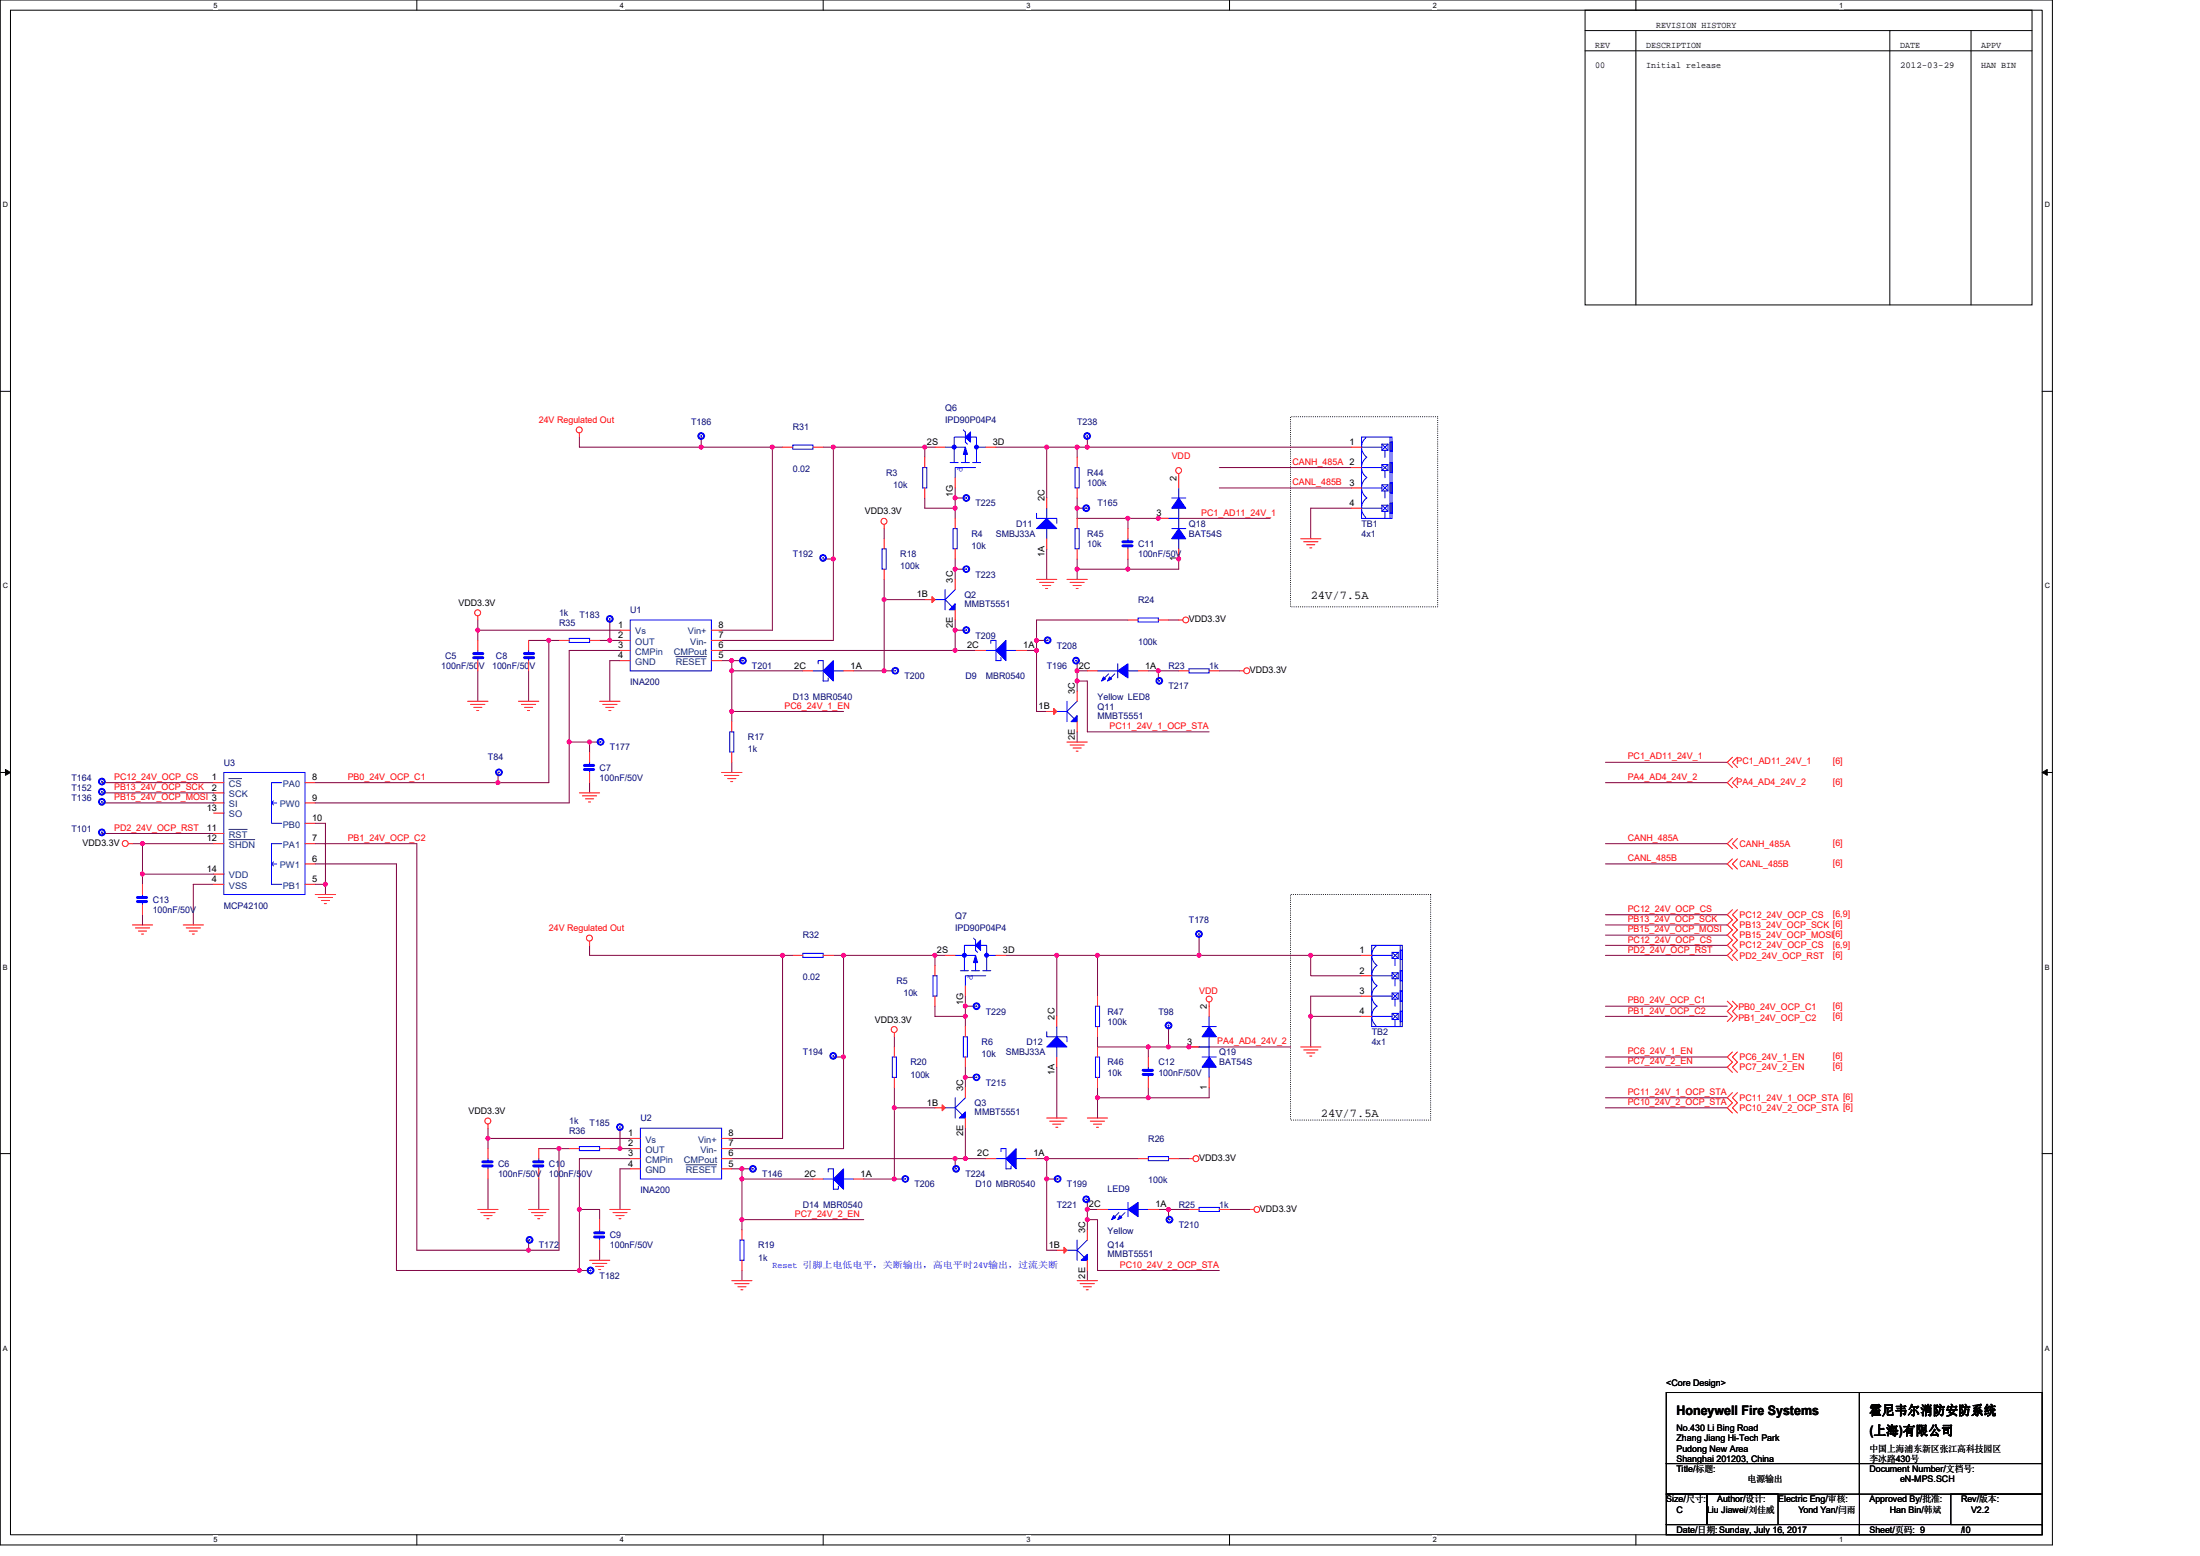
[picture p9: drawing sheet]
<svg xmlns="http://www.w3.org/2000/svg" width="297mm" height="210mm" viewBox="0 0 297 210" stroke-linecap="round" stroke-linejoin="round" font-family="sans-serif">
<path d="M0 0h277.1v208.5h-277.1zM1.4 1.4h274.3v205.7h-274.3z" fill="none" stroke="#000" stroke-width=".14"/>
<g fill="#fff">
<path d="M28.8 .1h.6v1.1h-.6z"/>
<path d="M28.8 207.3h.6v1.1h-.6z"/>
</g>
<path d="M56.3 0v1.4M56.3 207.1v1.4" fill="none" stroke="#000" stroke-width=".14"/>
<g fill="#fff">
<path d="M83.7 .1h.6v1.1h-.6z"/>
<path d="M83.7 207.3h.6v1.1h-.6z"/>
</g>
<path d="M111.1 0v1.4M111.1 207.1v1.4" fill="none" stroke="#000" stroke-width=".14"/>
<g fill="#fff">
<path d="M138.6 .1h.5v1.1h-.5z"/>
<path d="M138.6 207.3h.5v1.1h-.5z"/>
</g>
<path d="M166 0v1.4M166 207.1v1.4" fill="none" stroke="#000" stroke-width=".14"/>
<g fill="#fff">
<path d="M193.4 .1h.6v1.1h-.6z"/>
<path d="M193.4 207.3h.6v1.1h-.6z"/>
</g>
<path d="M220.9 0v1.4M220.9 207.1v1.4" fill="none" stroke="#000" stroke-width=".14"/>
<g fill="#fff">
<path d="M248.3 .1h.6v1.1h-.6z"/>
<path d="M248.3 207.3h.6v1.1h-.6z"/>
<path d="M.4 27.1h.7v1.1h-.7z"/>
<path d="M276.1 27.1h.7v1.1h-.7z"/>
<path d="M.4 78.5h.7v1.1h-.7z"/>
<path d="M276.1 78.5h.7v1.1h-.7z"/>
</g>
<path d="M0 52.8h1.4M275.7 52.8h1.4" fill="none" stroke="#000" stroke-width=".14"/>
<g fill="#fff">
<path d="M.4 130h.7v1.1h-.7z"/>
<path d="M276.1 130h.7v1.1h-.7z"/>
</g>
<path d="M0 104.2h1.4M275.7 104.2h1.4" fill="none" stroke="#000" stroke-width=".14"/>
<path d="M.7 103.8l.7 .4-.7 .4zM275.7 104.2l.7-.4v.8z" fill="#000" stroke="#000" stroke-width=".14"/>
<g fill="#fff">
<path d="M.4 181.4h.7v1.1h-.7z"/>
<path d="M276.1 181.4h.7v1.1h-.7z"/>
</g>
<g fill="none" stroke="#000" stroke-width=".14">
<path d="M214 6.9h60.4M214 4.1h60.4M214 1.4h60.4v39.7h-60.4zM220.9 4.1v37M255.2 4.1v37M266.1 4.1v37M0 155.7h1.4M275.7 155.7h1.4M225 187.9h26.1v9.6h-26.1zM225 197.5h26.1v4.1h-26.1zM251.1 187.9h24.6v9.6h-24.6zM251.1 197.5h24.6v4.1h-24.6z"/>
<path d="M225 201.6h5.5v4.1h-5.5zM225 205.7h26.1v1.4h-26.1zM230.5 201.6h9.6v4.1h-9.6zM251.1 205.7h24.6v1.4h-24.6zM251.1 201.6v4.1M263.4 201.6h12.3v4.1h-12.3z"/>
</g>
<path d="M174.2 56.2h19.9v25.7h-19.9zM174.2 120.7h19v30.5h-19z" fill="none" stroke="#000" stroke-width=".14" stroke-dasharray="0 .3"/>
<g fill="none" stroke="#800040" stroke-width=".14">
<path d="M78.2 59v1.3h16.5M94.7 59v1.3h9.6M146.8 59v1.3M104.3 60.3h1.4M104.3 60.3v24.7h-6.9M111.1 60.3h1.4M111.1 75.4h1.4v11h-15.1M112.5 60.3v15.1M112.5 60.3h12.4M119.4 71.3v1.4M119.4 78.2v2.7M124.9 60.3h1.3"/>
<path d="M124.9 60.3v1.4M124.9 67.2v1.4h4.1M129 76.8h1.3M129 67.2h1.3M129 65.8v1.4M129 68.6v1.4M129 75.4v1.4M129 76.8v1.4M129 67.2v1.4M134.5 60.3h6.8M141.3 74.1v4.1M141.3 60.3v6.9"/>
<path d="M141.3 60.3h4.1M145.4 68.6h1.4M145.4 60.3h1.4M145.4 68.6v1.4h6.9M145.4 76.8v1.4M145.4 75.4v1.4M145.4 67.2v1.4M145.4 60.3v1.4M145.4 76.8h6.9M146.8 60.3h35.7M152.3 70v1.3M152.3 75.4v1.4"/>
<path d="M159.1 74.1v2.7h-6.8M164.6 63.1h17.9M164.6 65.8h17.9M171.5 70h-19.2M182.5 68.6h-5.5v4.1M64.5 85h19.2M64.5 85v1.4M64.5 83.7v1.3M64.5 90.5v4.1M71.4 86.4h2.7M71.4 90.5v4.1M74.1 86.4h1.4"/>
<path d="M74.1 86.4v19.2h-6.9M81 86.4h1.3M82.3 83.7v2.7h1.4M83.7 89.2h-1.4v5.4M83.7 87.8h-6.8v12.3M97.4 89.2h1.4M97.4 87.8h31.6M98.8 90.5h9.6M98.8 89.2v1.3M98.8 89.2h1.4M98.8 90.5v5.5M98.8 96h15.1"/>
<path d="M98.8 96v1.4M115.2 90.5h4.2M119.4 80.9v9.6M119.4 80.9h5.5M119.4 90.5h1.4M129 87.8h2.7M129 85h1.3M129 83.7v1.3M129 85v2.8M138.6 87.8h1.4M140 87.8v8.2h1.3M141.3 86.4h-1.3v1.4"/>
<path d="M145.4 90.5h1.4M145.4 90.5v1.4M145.4 98.8v1.3M145.4 89.2v1.3M145.4 91.9h1.4v6.9h16.5M145.4 91.9v1.4M152.3 83.7h-12.3v2.7M155 90.5h1.4M156.4 90.5h2.7M156.4 90.5v1.4M157.8 83.7h1.3M164.6 90.5h2.8"/>
<path d="M13.8 105.6h15M13.8 107h15M13.8 108.4h15M13.8 112.5h15M17.9 113.9h1.3M19.2 113.9v4.1M19.2 118v1.3M19.2 118h9.6M19.2 113.9h9.6M28.8 119.3h-2.7v5.5M42.6 105.6h24.6M42.6 113.9h13.7v54.8h15.1"/>
<path d="M42.6 116.6h10.9v54.8h24.7M42.6 119.3h1.3M42.6 111.1h1.3v8.2M43.9 119.3v1.4M67.2 104.2v1.4M76.9 100.1v8.3h-34.3M76.9 100.1h2.7v1.4M79.6 105.6v1.4M79.6 100.1h1.4M98.8 102.9v1.3M216.8 102.9h16.4M216.8 116.6h16.4"/>
<path d="M216.8 113.9h16.4M216.8 105.6h16.4M19.2 123.4v1.4M79.6 127.6v1.3h26.1M105.7 128.9h1.3M105.7 128.9v24.7h-6.9M112.5 128.9h1.4M113.9 128.9h12.3M113.9 128.9v13.7M120.8 139.9v1.4M126.2 128.9h1.4M126.2 128.9v1.4"/>
<path d="M126.2 135.8v1.4h4.1M130.3 135.8h1.4M130.3 134.4v1.4M130.3 137.2v1.3M130.3 135.8v1.4M135.8 128.9h6.9M142.7 128.9v8.3M142.7 128.9h5.5M148.2 139.9v1.4h6.8M148.2 128.9v5.5M148.2 128.9h13.7M157.8 138.5v2.8"/>
<path d="M161.9 126.2v2.7M161.9 128.9h15.1v2.8h6.8M177 137.2v4.1M177 128.9h6.8M183.8 134.4h-6.8v2.8h6.8M216.8 123.4h16.4M216.8 124.8h16.4M216.8 126.2h16.4M216.8 137.2h16.4M216.8 128.9h16.4M216.8 127.6h16.4M216.8 135.8h16.4"/>
<path d="M65.9 153.6h19.2M65.9 159.1v4.1M65.9 152.3v2.7M72.7 155h2.8M72.7 159.1v4.1M75.5 155h1.4M75.5 155v13.7h-4.1M82.3 155h1.4M83.7 152.3v2.7h1.4M85.1 157.7h-1.4v5.5M85.1 156.4h-6.9v6.8M98.8 157.7h1.4"/>
<path d="M98.8 156.4h30.2M100.2 159.1h9.6M100.2 157.7h1.3M100.2 157.7v1.4M100.2 159.1v5.5M112.5 142.6h1.4v12.4h-15.1M116.6 159.1h4.2M120.8 149.5h5.4M120.8 159.1h1.3M120.8 146.8v2.7M120.8 149.5v9.6M129 156.4h1.3"/>
<path d="M129 156.4v1.3M130.3 156.4h2.8M130.3 145.4h1.4M130.3 144v1.4M130.3 152.3v4.1M130.3 145.4v1.4M140 156.4h1.3M141.3 156.4h12.4M141.3 156.4v2.7M142.7 144v6.9M142.7 159.1h-1.4v9.6h1.4M148.2 146.8v1.3"/>
<path d="M148.2 148.1v2.8M148.2 148.1h6.8M155 141.3h2.8M155 141.3v1.3M155 146.8v1.3M157.8 141.3h16.4M159.1 156.4h1.4M163.3 146.8v1.3h-8.3M216.8 144h16.4M216.8 142.6h16.4M216.8 148.1h16.4M216.8 149.5h16.4"/>
<path d="M71.4 167.3v1.4M78.2 163.2v8.2M78.2 163.2h2.8v1.4M78.2 171.4h1.4M81 168.7v1.4M100.2 171.4v1.4M100.2 164.6h16.4M100.2 164.6v1.4M146.8 163.2h1.4M146.8 163.2v1.4M146.8 171.4v1.4M146.8 161.9v1.3"/>
<path d="M146.8 164.6h1.4v6.8h16.4M146.8 164.6v1.4M156.4 163.2h1.4M157.8 163.2h2.7M157.8 163.2v1.4M166 163.2h2.8"/>
</g>
<g fill="#f0f" stroke="#f0f" stroke-width=".14">
<circle cx="98.8" cy="89.1" r=".27"/>
<circle cx="64.5" cy="85" r=".27"/>
<circle cx="104.3" cy="60.3" r=".27"/>
<circle cx="82.3" cy="86.4" r=".27"/>
<circle cx="74.1" cy="86.4" r=".27"/>
<circle cx="129" cy="87.8" r=".27"/>
<circle cx="177" cy="137.1" r=".27"/>
<circle cx="148.2" cy="148.1" r=".27"/>
<circle cx="157.8" cy="141.3" r=".27"/>
<circle cx="155" cy="141.3" r=".27"/>
<circle cx="160.5" cy="141.3" r=".27"/>
<circle cx="177" cy="128.9" r=".27"/>
<circle cx="161.9" cy="128.9" r=".27"/>
<circle cx="155" cy="148.1" r=".27"/>
<circle cx="148.2" cy="128.9" r=".27"/>
<circle cx="124.8" cy="60.3" r=".27"/>
<circle cx="112.5" cy="60.3" r=".27"/>
<circle cx="141.3" cy="60.3" r=".27"/>
<circle cx="145.4" cy="68.6" r=".27"/>
<circle cx="146.8" cy="60.3" r=".27"/>
<circle cx="129" cy="67.2" r=".27"/>
<circle cx="119.4" cy="80.9" r=".27"/>
<circle cx="113.9" cy="128.9" r=".27"/>
<circle cx="113.9" cy="142.6" r=".27"/>
<circle cx="105.6" cy="128.9" r=".27"/>
<circle cx="83.7" cy="155" r=".27"/>
<circle cx="75.5" cy="155" r=".27"/>
<circle cx="126.2" cy="128.9" r=".27"/>
<circle cx="130.3" cy="145.4" r=".27"/>
<circle cx="142.7" cy="128.9" r=".27"/>
<circle cx="65.9" cy="153.6" r=".27"/>
<circle cx="152.3" cy="69.9" r=".27"/>
<circle cx="145.4" cy="76.8" r=".27"/>
<circle cx="159.1" cy="75.4" r=".27"/>
<circle cx="152.3" cy="76.8" r=".27"/>
<circle cx="145.4" cy="60.3" r=".27"/>
<circle cx="156.4" cy="69.9" r=".27"/>
<circle cx="43.9" cy="119.3" r=".27"/>
<circle cx="71.4" cy="168.7" r=".27"/>
<circle cx="78.2" cy="171.4" r=".27"/>
<circle cx="78.2" cy="163.2" r=".27"/>
<circle cx="76.8" cy="100.1" r=".27"/>
<circle cx="94.7" cy="60.3" r=".27"/>
<circle cx="119.4" cy="90.5" r=".27"/>
<circle cx="98.8" cy="90.5" r=".27"/>
<circle cx="98.8" cy="96" r=".27"/>
<circle cx="120.7" cy="159.1" r=".27"/>
<circle cx="120.7" cy="149.5" r=".27"/>
<circle cx="100.2" cy="159.1" r=".27"/>
<circle cx="100.2" cy="164.6" r=".27"/>
<circle cx="129" cy="76.8" r=".27"/>
<circle cx="129" cy="85" r=".27"/>
<circle cx="129" cy="68.6" r=".27"/>
<circle cx="79.6" cy="100.1" r=".27"/>
<circle cx="67.2" cy="105.6" r=".27"/>
<circle cx="130.3" cy="137.1" r=".27"/>
<circle cx="130.3" cy="135.8" r=".27"/>
<circle cx="129" cy="156.3" r=".27"/>
<circle cx="130.3" cy="156.3" r=".27"/>
<circle cx="100.2" cy="157.7" r=".27"/>
<circle cx="19.2" cy="117.9" r=".27"/>
<circle cx="19.2" cy="113.8" r=".27"/>
<circle cx="112.5" cy="75.4" r=".27"/>
<circle cx="156.4" cy="90.5" r=".27"/>
<circle cx="157.8" cy="163.2" r=".27"/>
<circle cx="145.4" cy="90.5" r=".27"/>
<circle cx="139.9" cy="87.8" r=".27"/>
<circle cx="141.3" cy="156.3" r=".27"/>
<circle cx="141.3" cy="159.1" r=".27"/>
<circle cx="146.8" cy="164.6" r=".27"/>
<circle cx="146.8" cy="163.2" r=".27"/>
<circle cx="139.9" cy="86.4" r=".27"/>
<circle cx="145.4" cy="91.9" r=".27"/>
</g>
<g fill="none" stroke="#f00" stroke-width=".14">
<path d="M78.2 58.4v.6M94.7 59h.1M146.8 59h.1M105.7 60.3h1.3M109.8 60.3h1.3M111.1 75.4h.1M119.4 72.7v1.4M119.4 76.8v1.4M119.4 70.8v.5M124.9 65.8v1.4M124.9 61.7v1.4M126.2 60.3h1.4"/>
<path d="M129 78.2v1.4M129 74.1v1.3M129 70v1.3M129 64.5v1.3M130.3 67.2h.1M130.3 76.8h.1M133.1 60.3h1.4M140 78.2h2.7M140.4 78.6h1.9M140.8 79h1.1M141.2 79.4h.3M141.3 72.7v1.4"/>
<path d="M141.3 67.2v1.4M144.1 78.2h2.7M144.5 78.6h1.9M144.9 79h1.1M145.3 79.4h.3M145.4 65.8v1.4M145.4 61.7v1.4M145.4 74.1v1.3M145.4 70v1.3M146.8 68.6h.1M152.3 71.3v1.4M152.3 74.1v1.3"/>
<path d="M156.4 70h1.4M159.1 63.9v1.9M159.1 74.1v1.3M175.6 72.7h2.7M176 73.1h1.9M176.4 73.5h1.1M176.8 73.9h.3M182.5 60.3h1.3M182.5 63.1h1.3M182.5 65.8h1.3M182.5 68.6h1.3M63.1 94.6h2.8"/>
<path d="M63.5 95.1h2M64 95.5h1.1M64.4 95.9h.2M64.5 83.1v.6M64.5 86.4v1.4M64.5 89.2v1.3M70 94.6h2.7M70.4 95.1h1.9M70.8 95.5h1.1M71.2 95.9h.3M71.4 86.4v1.4M71.4 89.2v1.3"/>
<path d="M75.5 86.4h1.4M79.6 86.4h1.4M81 94.6h2.7M81.4 95.1h1.9M81.8 95.5h1.1M82.2 95.9h.3M82.3 83.7h.1M83.7 85h1.4M83.7 86.4h1.4M83.7 87.8h1.4M83.7 89.2h1.4M96.1 89.2h1.3"/>
<path d="M96.1 87.8h1.3M96.1 86.4h1.3M96.1 85h1.3M98.8 97.4v1.4M100.2 89.2h.1M108.4 90.5h1.4M113.9 90.5h1.3M120.8 90.5h.1M124.9 80.9h1.3M129 82.3v1.4M130.3 85h.1M131.7 87.8h1.4"/>
<path d="M137.2 87.8h1.4M141.3 96h1.4M141.3 86.4h.1M145.4 89.2h.1M145.4 97.4v1.4M145.4 93.3v1.3M146.8 90.5h1.4M152.3 83.7h1.4M153.7 90.5h1.3M156.4 83.7h1.4M156.4 91.9h.1M159.1 90.5h1.4"/>
<path d="M159.1 83.7h.6M163.3 90.5h1.3M167.4 90.5h.5M13.8 107h.1M13.8 105.6h.1M13.8 112.5h.1M13.8 108.4h.1M17.3 113.9h.6M19.2 119.3v1.4M28.8 105.6h1.4M28.8 107h1.4M28.8 108.4h1.4"/>
<path d="M28.8 119.3h1.4M28.8 112.5h1.4M28.8 113.9h1.4M28.8 109.7h1.4M28.8 118h1.4M41.2 119.3h1.4M41.2 116.6h1.4M41.2 113.9h1.4M41.2 105.6h1.4M41.2 108.4h1.4M41.2 111.1h1.4M67.2 104.2h.1"/>
<path d="M78.2 107h2.8M78.6 107.4h2M79.1 107.8h1.1M79.5 108.2h.2M79.6 101.5v1.4M79.6 104.2v1.4M81 100.1h.1M97.4 104.2h2.8M97.8 104.6h2M98.3 105.1h1.1M98.7 105.5h.2M98.8 101.5v1.4"/>
<path d="M144.1 100.1h2.7M144.5 100.5h1.9M144.9 100.9h1.1M145.3 101.4h.3M233.9 115.9l-.7 .7 .7 .7M233.9 113.2l-.7 .7 .7 .6M233.9 104.9l-.7 .7 .7 .7M233.9 102.2l-.7 .7 .7 .7M234.6 115.9l-.7 .7 .7 .7M234.6 113.2l-.7 .7 .7 .6M234.6 104.9l-.7 .7 .7 .7M234.6 102.2l-.7 .7 .7 .7"/>
<path d="M17.9 124.8h2.7M18.3 125.2h1.9M18.7 125.6h1.1M19.1 126h.3M19.2 122.1v1.3M24.7 124.8h2.8M25.1 125.2h2M25.5 125.6h1.1M26 126h.2M42.6 120.7h2.7M43 121.1h1.9M43.4 121.5h1.1"/>
<path d="M43.8 121.9h.3M79.6 127v.6M107 128.9h1.4M111.1 128.9h1.4M120.8 139.4v.5M126.2 134.4v1.4M126.2 130.3v1.4M127.6 128.9h1.4M130.3 138.5v1.4M130.3 133.1v1.3M131.7 135.8h.1M134.5 128.9h1.3"/>
<path d="M142.7 137.2v1.3M148.2 138.5v1.4M148.2 134.4v1.4M157.8 138.5h.1M161.9 126.2h.1M163.3 135.2v2M183.8 128.9h1.4M183.8 131.7h1.4M183.8 134.4h1.4M183.8 137.2h1.4M233.2 135.1l.7 .7-.7 .7 .7 .7-.7 .7M233.9 122.8l-.7 .6 .7 .7-.7 .7 .7 .7-.7 .7 .7 .7-.7 .7 .7 .6-.7 .7 .7 .7"/>
<path d="M233.9 135.1l.7 .7-.7 .7 .7 .7-.7 .7M234.6 122.8l-.7 .6 .7 .7-.7 .7 .7 .7-.7 .7 .7 .7-.7 .7 .7 .6-.7 .7 .7 .7M65.9 151.7v.6M65.9 155v1.4M65.9 157.7v1.4M72.7 155v1.4M72.7 157.7v1.4M76.9 155h1.3M81 155h1.3M83.7 152.3h.1M85.1 153.6h1.4M85.1 155h1.4"/>
<path d="M85.1 156.4h1.4M85.1 157.7h1.4M97.4 157.7h1.4M97.4 156.4h1.4M97.4 155h1.4M97.4 153.6h1.4M101.5 157.7h.1M109.8 159.1h1.3M112.5 142.6h.1M115.2 159.1h1.4M120.8 141.3v1.3M120.8 145.4v1.4"/>
<path d="M122.1 159.1h.1M126.2 149.5h1.4M129 157.7h.1M130.3 142.6v1.4M130.3 150.9v1.4M130.3 146.8v1.3M131.7 145.4h.1M133.1 156.4h1.4M138.6 156.4h1.4M141.3 150.9h2.8M141.7 151.3h2M142.1 151.7h1.1"/>
<path d="M142.6 152.1h.2M142.7 142.6v1.4M142.7 159.1h.1M146.8 150.9h2.7M147.2 151.3h1.9M147.6 151.7h1.1M148 152.1h.3M148.2 145.4v1.4M148.2 141.3v1.3M153.7 156.4h1.3M155 142.6v1.4M155 145.4v1.4"/>
<path d="M157.8 156.4h1.3M160.5 141.3h1.4M160.5 156.4h.6M163.3 145.4v1.4M175.6 141.3h2.7M176 141.7h1.9M176.4 142.1h1.1M176.8 142.5h.3M233.9 142l-.7 .6 .7 .7-.7 .7 .7 .7M233.9 147.4l-.7 .7 .7 .7-.7 .7 .7 .7M234.6 142l-.7 .6 .7 .7-.7 .7 .7 .7M234.6 147.4l-.7 .7 .7 .7-.7 .7 .7 .7"/>
<path d="M64.5 163.2h2.7M64.9 163.6h1.9M65.3 164h1.1M65.7 164.5h.3M71.4 163.2h2.7M71.4 167.3h.1M71.8 163.6h1.9M72.2 164h1.1M72.6 164.5h.3M79.6 171.4h.1M79.6 170.1h2.7M80 170.5h1.9"/>
<path d="M80.4 170.9h1.1M80.8 171.3h.3M81 164.6v1.4M81 167.3v1.4M82.3 163.2h2.8M82.8 163.6h1.9M83.2 164h1.1M83.6 164.5h.2M98.8 172.8h2.7M99.2 173.2h1.9M99.6 173.7h1.1M100 174.1h.3"/>
<path d="M100.2 170.1v1.4M100.2 166v1.3M142.7 168.7h1.4M145.4 172.8h2.8M145.8 173.2h2M146.3 173.7h1.1M146.7 174.1h.2M146.8 170.1v1.4M146.8 166v1.3M146.8 161.9h.1M148.2 163.2h1.3M155 163.2h1.4"/>
<path d="M157.8 164.6h.1M160.5 163.2h1.4M164.6 163.2h1.4M168.8 163.2h.5"/>
<circle cx="78.2" cy="58" r=".4"/>
<circle cx="119.4" cy="70.4" r=".4"/>
<circle cx="159.1" cy="63.5" r=".4"/>
<circle cx="64.5" cy="82.7" r=".4"/>
<circle cx="160.1" cy="83.7" r=".4"/>
<circle cx="168.3" cy="90.5" r=".4"/>
<circle cx="16.9" cy="113.8" r=".4"/>
<circle cx="79.6" cy="126.6" r=".4"/>
<circle cx="120.7" cy="138.9" r=".4"/>
<circle cx="163.3" cy="134.8" r=".4"/>
<circle cx="65.9" cy="151.3" r=".4"/>
<circle cx="161.5" cy="156.4" r=".4"/>
<circle cx="169.7" cy="163.2" r=".4"/>
</g>
<g fill="#00f" stroke="#00f" stroke-width=".8">
<path d="M111 75.2h.2v.2h-.2z" fill-rule="evenodd"/>
<path d="M71.4 167.2h.2v.2h-.2z" fill-rule="evenodd"/>
<path d="M157.7 138.3h.2v.2h-.2z" fill-rule="evenodd"/>
<path d="M130.4 84.9h.2v.2h-.2z" fill-rule="evenodd"/>
<path d="M129 157.6h.2v.2h-.2z" fill-rule="evenodd"/>
<path d="M120.8 90.4h.2v.2h-.2z" fill-rule="evenodd"/>
<path d="M122.1 159h.2v.2h-.2z" fill-rule="evenodd"/>
<path d="M112.4 142.4h.2v.2h-.2z" fill-rule="evenodd"/>
<path d="M145.2 89.1h.2v.1h-.2z" fill-rule="evenodd"/>
<path d="M13.7 106.8h.1v.1h-.1z" fill-rule="evenodd"/>
<path d="M83.6 152h.2v.2h-.2z" fill-rule="evenodd"/>
<path d="M131.7 135.7h.2v.2h-.2z" fill-rule="evenodd"/>
<path d="M130.4 67.1h.2v.2h-.2z" fill-rule="evenodd"/>
<path d="M101.6 157.6h.1v.2h-.1z" fill-rule="evenodd"/>
<path d="M13.7 105.4h.1v.2h-.1z" fill-rule="evenodd"/>
<path d="M67.3 104.1h.2v.2h-.2z" fill-rule="evenodd"/>
<path d="M130.4 76.7h.2v.2h-.2z" fill-rule="evenodd"/>
<path d="M82.2 83.4h.2v.2h-.2z" fill-rule="evenodd"/>
<path d="M13.7 112.2h.1v.2h-.1z" fill-rule="evenodd"/>
<path d="M146.7 58.7h.2v.2h-.2z" fill-rule="evenodd"/>
<path d="M131.7 145.3h.2v.2h-.2z" fill-rule="evenodd"/>
<path d="M100.2 89.1h.2v.1h-.2z" fill-rule="evenodd"/>
<path d="M161.8 126h.2v.1h-.2z" fill-rule="evenodd"/>
<path d="M94.6 58.7h.2v.2h-.2z" fill-rule="evenodd"/>
<path d="M157.8 164.5h.2v.2h-.2z" fill-rule="evenodd"/>
<path d="M142.7 159h.2v.2h-.2z" fill-rule="evenodd"/>
<path d="M146.6 161.7h.1v.2h-.1z" fill-rule="evenodd"/>
<path d="M79.6 171.4h.2v.1h-.2z" fill-rule="evenodd"/>
<path d="M156.4 91.8h.2v.2h-.2z" fill-rule="evenodd"/>
<path d="M146.6 68.5h.1v.2h-.1z" fill-rule="evenodd"/>
<path d="M13.7 108.1h.1v.2h-.1z" fill-rule="evenodd"/>
<path d="M141.4 86.3h.1v.2h-.1z" fill-rule="evenodd"/>
<path d="M81 100h.2v.2h-.2z" fill-rule="evenodd"/>
</g>
<g fill="none" stroke="#00f" stroke-width=".14">
<path d="M130.1 58l.2 .3v1.4l.3 .2M130.3 59h-1.5v3.4M131 59h.8v3.4M183.8 59h4.2v11h-4.2zM184.4 59v.1a1.64 1.64 0 0 0 .1 2.6M186.6 59.9h.8v.9h-.8zM186.6 59.9l.8 .9M187.4 59.9l-.8 .9M187.7 59v11M187.7 59.7h.3v1.2h-.3zM107 60.1h2.8v.5h-2.8zM119.1 74.1h.6v2.7h-.6z"/>
<path d="M124.6 63.1h.5v2.7h-.5zM127.6 79.6v2.7M127.6 60.3h2.7v2.1M128.3 62.4h1.1M128.7 71.3h.5v2.8h-.5zM129 79.6l-1.4 1.3 1 1M129.8 62.4h1.1M131.3 62.4h1.1M131.7 63.1h-2.7v1.4M131.8 60.3h1.3M140 69.3v.7h2.7v.6M141.3 71.3v1.4"/>
<path d="M141.3 68.6v1.4M145.2 63.1h.5v2.7h-.5zM145.2 71.3h.5v2.8h-.5zM152.3 72.7v.3M152.3 73.8v.3M157.8 70h1.3M158.2 67.2h1.9M158.2 71.3h1.9M159.1 68.6v1.4M159.1 65.8v1.4M159.1 72.7v1.4M159.1 70v1.3"/>
<path d="M183.8 60.3h2.8M183.8 63.1h2.8M183.8 65.8h2.8M183.8 68.6h2.8M184.4 69.8v.2M184.5 61.7a1.65 1.65 0 0 0 0 2.7M184.5 64.5a1.65 1.65 0 0 0 0 2.7M184.5 67.2a1.64 1.64 0 0 0-.1 2.6M186.6 68.2h.8v.8h-.8zM186.6 65.4h.8v.9h-.8zM186.6 62.7h.8v.8h-.8zM186.6 62.7l.8 .8"/>
<path d="M186.6 65.4l.8 .9M186.6 68.2l.8 .8M187 60.8v.9M187 63.5v1M187 66.3v.9M187 69v1M187.4 62.7l-.8 .8M187.4 65.4l-.8 .9M187.4 68.2l-.8 .8M187.7 67.9h.3v1.4h-.3zM187.7 65.2h.3v1.3h-.3zM187.7 62.4h.3v1.4h-.3z"/>
<path d="M64.5 87.8v.3M64.5 88.9v.3M71.4 87.8v.3M71.4 88.9v.3M76.9 86.1h2.7v.6h-2.7zM85.1 83.7h11v6.8h-11zM98.5 98.8h.6v2.7h-.6zM109.8 90.5h1.3M110.5 89.6v-.4h.6v2.7h.7v-.4M112.5 90.5h1.4M126.2 80.9h1.4M133.1 87.8h1.4"/>
<path d="M133.8 86.8v-.4h.7v2.8h.6v-.4M135.8 87.8h1.4M142.7 96h1.4M144.1 94.6v2.8M145.4 94.6l-1.3 1.4 .9 1M148.2 90.5h2.7M149.7 90.9l-.8 .9M150.5 90.9l-.8 .9M150.9 89.6v1.9M152.3 90.5h1.4M153.7 83.4h2.7v.5h-2.7zM160.5 90.3h2.8v.5h-2.8z"/>
<path d="M30.2 104.2h11v16.5h-11zM36.7 108.4l.2 .2M36.8 116.6h.6M36.9 116.3l-.2 .3 .2 .3M36.9 108.1l-.2 .3h.7M38 105.6h-1.3v5.5h1.3M38 113.9h-1.3v5.4h1.3M79.6 102.9v.2M79.6 104v.2M19.2 120.7v.3M19.2 121.8v.3M108.4 128.7h2.7v.5h-2.7z"/>
<path d="M126 131.7h.5v2.7h-.5zM129 128.9h2.7v2.1M129.7 131h1.1M130.1 139.9h.5v2.7h-.5zM131.2 131h1.1M131.4 126.6l.3 .3v1.3l.3 .3M131.7 127.6h-1.5v3.4M132.4 127.6h.8v3.4M132.7 131h1.1M133.1 131.7h-2.8v1.4M133.2 128.9h1.3M141.3 139.2v.7h2.8v.7"/>
<path d="M142.7 138.5v1.4M147.9 135.8h.6v2.7h-.6zM162.3 138.5h1.9M163.3 139.9v1.4M163.3 137.2v1.3M185.2 127.6h4.1v10.9h-4.1zM185.2 128.9h2.8M185.2 131.7h2.8M185.2 134.4h2.8M185.2 137.2h2.8M185.8 127.6v.1a1.68 1.68 0 0 0 .1 2.6 1.65 1.65 0 0 0 0 2.7M185.8 138.4v.1"/>
<path d="M185.9 133.1a1.65 1.65 0 0 0 0 2.7M185.9 135.8a1.64 1.64 0 0 0-.1 2.6M188 136.8h.8v.8h-.8zM188 134h.8v.8h-.8zM188 131.3h.8v.8h-.8zM188 128.5h.8v.8h-.8zM188 128.5l.8 .8M188 131.3l.8 .8M188 134l.8 .8M188 136.8l.8 .8M188.4 129.3v1M188.4 132.1v1"/>
<path d="M188.4 134.8v1M188.4 137.6v.9M188.8 128.5l-.8 .8M188.8 131.3l-.8 .8M188.8 134l-.8 .8M188.8 136.8l-.8 .8M189.1 136.5h.2v1.4h-.2zM189.1 133.7h.2v1.4h-.2zM189.1 131h.2v1.4h-.2zM189.1 128.2h.2v1.3h-.2zM189.1 127.6v10.9M65.9 156.4v.2"/>
<path d="M65.9 157.5v.2M72.7 156.4v.2M72.7 157.5v.2M78.2 154.7h2.8v.6h-2.8zM86.5 152.3h10.9v6.8h-10.9zM111.1 159.1h1.4M111.8 158.2v-.5h.7v2.8h.7v-.4M113.9 159.1h1.3M120.5 142.6h.5v2.8h-.5zM127.6 149.5h1.4M129 148.1v2.8M130.3 148.1l-1.3 1.4 .9 1"/>
<path d="M134.5 156.4h1.3M135.1 155.4v-.4h.7v2.7h.7v-.4M137.2 156.4h1.4M142.7 141.3v1.3M147.9 142.6h.6v2.8h-.6zM155 156.1h2.8v.5h-2.8zM155 144v.3M155 145.1v.3M161.9 141.3h1.4M162.3 142.6h1.9M163.3 144v1.4M163.3 141.3v1.3"/>
<path d="M81 166v.2M81 167.1v.2M99.9 167.3h.6v2.8h-.6zM144.1 168.7h1.3M145.4 167.3v2.8M146.8 167.3l-1.4 1.4 1 1M149.5 163.2h2.8M151.1 163.6l-.9 .9M151.9 163.6l-.8 .9M152.3 162.3v1.9M153.7 163.2h1.3M161.9 162.9h2.7v.6h-2.7z"/>
</g>
<g fill="#00f" stroke="#00f" stroke-width=".14">
<path d="M159.1 67.2l1 1.4h-1.9z" fill-rule="evenodd"/>
<path d="M159.1 71.3l1 1.4h-1.9z" fill-rule="evenodd"/>
<path d="M142.7 139.9l1.4 1.4h-2.8z" fill-rule="evenodd"/>
<path d="M129 81.5v.8h-.8z" fill-rule="evenodd"/>
<path d="M112.5 159.1l1.4-1.4v2.8z" fill-rule="evenodd"/>
<path d="M163.3 138.5l.9 1.4h-1.9z" fill-rule="evenodd"/>
<path d="M163.3 142.6l.9 1.4h-1.9z" fill-rule="evenodd"/>
<path d="M141.3 70l1.4 1.3h-2.7z" fill-rule="evenodd"/>
<path d="M145.4 96.6v.8h-.8z" fill-rule="evenodd"/>
<path d="M130.3 150.1v.8h-.8z" fill-rule="evenodd"/>
<path d="M132.4 126.9v1.3l-.7-.6z" fill-rule="evenodd"/>
<path d="M131.7 128.9l.3 1h-.6z" fill-rule="evenodd"/>
<path d="M146.4 169.7l.4-.4v.8h-.8z" fill-rule="evenodd"/>
<path d="M152.3 163.2l1.4-.9v1.9z" fill-rule="evenodd"/>
<path d="M150.4 164l.2 .3-.5 .3z" fill-rule="evenodd"/>
<path d="M151.2 164l.3 .3-.6 .3z" fill-rule="evenodd"/>
<path d="M131 58.3v1.4l-.7-.7z" fill-rule="evenodd"/>
<path d="M130.3 60.3l.3 1h-.5z" fill-rule="evenodd"/>
<path d="M134.5 87.8l1.3-1.4v2.8z" fill-rule="evenodd"/>
<path d="M135.8 156.4l1.4-1.4v2.7z" fill-rule="evenodd"/>
<path d="M111.1 90.5l1.4-1.3v2.7z" fill-rule="evenodd"/>
<path d="M150.9 90.5l1.4-.9v1.9z" fill-rule="evenodd"/>
<path d="M149 91.4l.3 .2-.6 .3z" fill-rule="evenodd"/>
<path d="M149.8 91.4l.3 .2-.6 .3z" fill-rule="evenodd"/>
<circle cx="130.2" cy="128.9" r=".27"/>
<circle cx="133.2" cy="128.9" r=".27"/>
<circle cx="128.8" cy="60.3" r=".27"/>
<circle cx="131.8" cy="60.3" r=".26"/>
</g>
<g fill="none" stroke="#00f" stroke-width=".4">
<path d="M151.6 73.1h1.2M151.6 73.7h1.2M64 88.2h1.2M64 88.8h1.2M70.8 88.2h1.2M70.8 88.8h1.2M78.9 103.3h1.3M78.9 103.8h1.3M18.6 121.1h1.2M18.6 121.7h1.2M65.2 156.8h1.2M65.2 157.3h1.2"/>
<path d="M72 156.8h1.3M72 157.3h1.3M154.3 144.4h1.3M154.3 145h1.3M80.3 166.4h1.2M80.3 166.9h1.2"/>
</g>
<path d="M91.2 88.6h4.2M30.9 105.1h1.7M30.9 111.9h2.5M30.9 113.3h3.5M92.6 157.2h4.1" fill="none" stroke="#004080" stroke-width=".14"/>
<g fill="#f00" stroke="#f00" stroke-width=".14">
<path d="M125.8 80.5l.4 .4-.4 .4z"/>
<path d="M142.3 95.6l.4 .4-.4 .4z"/>
<path d="M127.2 149.1l.4 .4-.4 .4z"/>
<path d="M143.7 168.3l.4 .4-.4 .4z"/>
</g>
<g font-size="1.8">
<text x="226.4" y="190.9">Honeywell Fire Systems</text>
<text x="252.4" y="190.9">霍尼韦尔消防安防系统</text>
<text x="252.4" y="193.7">(上海)有限公司</text>
</g>
<g font-size="1.6">
<text x="177" y="80.8">24V/7.5A</text>
<text x="178.3" y="150.8">24V/7.5A</text>
</g>
<g font-size="1.2">
<text x="223.6" y="3.7">REVISION HISTORY</text>
<text x="215.4" y="6.5">REV</text>
<text x="215.4" y="9.2">00</text>
<text x="222.2" y="9.2">Initial release</text>
<text x="222.2" y="6.5">DESCRIPTION</text>
<text x="256.5" y="9.2">2012-03-29</text>
<text x="256.5" y="6.5">DATE</text>
<text x="267.5" y="9.2">HAN BIN</text>
<text x="267.5" y="6.5">APPV</text>
<text x="125.2" y="60">2S</text>
<text x="134" y="60">3D</text>
<text x="158.9" y="64.9" transform="rotate(-90 158.9 64.9)">2</text>
<text x="182.2" y="60">1</text>
<text x="182.2" y="65.6">3</text>
<text x="116.8" y="69.4">VDD3.3V</text>
<text x="128.7" y="67.1" transform="rotate(-90 128.7 67.1)">1G</text>
<text x="141" y="67.6" transform="rotate(-90 141 67.6)">2C</text>
<text x="156.1" y="69.7">3</text>
<text x="182.2" y="68.3">4</text>
<text x="141" y="75.2" transform="rotate(-90 141 75.2)">1A</text>
<text x="158.9" y="75.7" transform="rotate(-90 158.9 75.7)">1</text>
<text x="61.9" y="81.8">VDD3.3V</text>
<text x="123.8" y="80.6">1B</text>
<text x="128.7" y="78.6" transform="rotate(-90 128.7 78.6)">3C</text>
<text x="160.5" y="84">VDD3.3V</text>
<text x="83.5" y="84.8">1</text>
<text x="83.5" y="86.1">2</text>
<text x="83.5" y="87.5">3</text>
<text x="83.5" y="88.9">4</text>
<text x="97" y="87.5">6</text>
<text x="97" y="86.1">7</text>
<text x="97" y="88.9">5</text>
<text x="97" y="84.8">8</text>
<text x="128.7" y="84.8" transform="rotate(-90 128.7 84.8)">2E</text>
<text x="130.6" y="87.5">2C</text>
<text x="138.2" y="87.5">1A</text>
<text x="107.2" y="90.2">2C</text>
<text x="114.8" y="90.2">1A</text>
<text x="140.2" y="95.7">1B</text>
<text x="145.1" y="93.7" transform="rotate(-90 145.1 93.7)">3C</text>
<text x="145.7" y="90.2">2C</text>
<text x="154.6" y="90.2">1A</text>
<text x="168.8" y="90.8">VDD3.3V</text>
<text x="145.1" y="99.9" transform="rotate(-90 145.1 99.9)">2E</text>
<text x="28.6" y="105.3">1</text>
<text x="28.6" y="106.7">2</text>
<text x="42.1" y="105.3">8</text>
<text x="27.9" y="109.4">13</text>
<text x="27.9" y="112.2">11</text>
<text x="27.9" y="113.6">12</text>
<text x="42.1" y="108.1">9</text>
<text x="42.1" y="113.6">7</text>
<text x="42.1" y="110.8">10</text>
<text x="11.2" y="114.2">VDD3.3V</text>
<text x="27.9" y="117.7">14</text>
<text x="28.6" y="119">4</text>
<text x="42.1" y="116.3">6</text>
<text x="42.1" y="119">5</text>
<text x="126.5" y="128.6">2S</text>
<text x="135.4" y="128.6">3D</text>
<text x="183.6" y="128.6">1</text>
<text x="183.6" y="131.4">2</text>
<text x="130" y="135.7" transform="rotate(-90 130 135.7)">1G</text>
<text x="142.4" y="137.6" transform="rotate(-90 142.4 137.6)">2C</text>
<text x="163" y="136.2" transform="rotate(-90 163 136.2)">2</text>
<text x="183.6" y="134.1">3</text>
<text x="183.6" y="136.9">4</text>
<text x="118.1" y="138">VDD3.3V</text>
<text x="160.3" y="141">3</text>
<text x="125.2" y="149.2">1B</text>
<text x="130" y="147.2" transform="rotate(-90 130 147.2)">3C</text>
<text x="142.4" y="145.1" transform="rotate(-90 142.4 145.1)">1A</text>
<text x="163" y="147" transform="rotate(-90 163 147)">1</text>
<text x="63.3" y="150.3">VDD3.3V</text>
<text x="84.8" y="153.3">1</text>
<text x="84.8" y="154.7">2</text>
<text x="98.4" y="154.7">7</text>
<text x="98.4" y="153.3">8</text>
<text x="130" y="153.4" transform="rotate(-90 130 153.4)">2E</text>
<text x="84.8" y="156.1">3</text>
<text x="84.8" y="157.4">4</text>
<text x="98.4" y="157.4">5</text>
<text x="98.4" y="156.1">6</text>
<text x="108.6" y="158.8">2C</text>
<text x="116.2" y="158.8">1A</text>
<text x="131.9" y="156.1">2C</text>
<text x="139.5" y="156.1">1A</text>
<text x="161.9" y="156.7">VDD3.3V</text>
<text x="146.5" y="166.4" transform="rotate(-90 146.5 166.4)">3C</text>
<text x="147" y="162.9">2C</text>
<text x="156" y="162.9">1A</text>
<text x="170.1" y="163.5">VDD3.3V</text>
<text x="141.6" y="168.4">1B</text>
<text x="146.5" y="172.6" transform="rotate(-90 146.5 172.6)">2E</text>
<text x="225" y="187">&lt;Core Design&gt;</text>
<text x="226.4" y="195.9">Pudong New Area</text>
<text x="226.4" y="193.1">No.430 Li Bing Road</text>
<text x="226.4" y="194.5">Zhang Jiang Hi-Tech Park</text>
<text x="226.4" y="197.3">Shanghai 201203, China</text>
<text x="252.4" y="197.3">李冰路430号</text>
<text x="252.4" y="195.9">中国上海浦东新区张江高科技园区</text>
<text x="225" y="202.8">Size/尺寸:</text>
<text x="226.4" y="198.6">Title/标题:</text>
<text x="231.8" y="202.8">Author/设计:</text>
<text x="236" y="200">电源输出</text>
<text x="240.1" y="202.8">Electric Eng/审核:</text>
<text x="252.4" y="198.6">Document Number/文档号:</text>
<text x="252.4" y="202.8">Approved By/批准:</text>
<text x="256.5" y="200">eN-MPS.SCH</text>
<text x="264.8" y="202.8">Rev/版本:</text>
<text x="226.4" y="204.1">C</text>
<text x="226.4" y="206.9">Date/日期:Sunday, July 16, 2017</text>
<text x="230.5" y="204.1">Liu Jiawei/刘佳威</text>
<text x="242.8" y="204.1">Yond Yan/闫雨</text>
<text x="252.4" y="206.9">Sheet/页码: 9</text>
<text x="255.2" y="204.1">Han Bin/韩斌</text>
<text x="264.8" y="206.9">10</text>
<text x="264.8" y="206.9">/</text>
<text x="266.1" y="204.1">V2.2</text>
</g>
<g font-size="1.2" fill="#f00">
<text x="72.7" y="57.1">24V Regulated Out</text>
<text x="158.2" y="61.9">VDD</text>
<text x="174.5" y="65.5">CANL_485B</text>
<text x="174.5" y="62.7">CANH_485A 2</text>
<text x="162.2" y="69.6">PC1_AD11_24V_1</text>
<text x="105.9" y="95.6">PC6_24V_1_EN</text>
<text x="149.8" y="98.4">PC11_24V_1_OCP_STA</text>
<text x="15.4" y="105.2">PC12_24V_OCP_CS</text>
<text x="15.4" y="106.6">PB13_24V_OCP_SCK</text>
<text x="15.4" y="108">PB15_24V_OCP_MOSI 3</text>
<text x="46.9" y="105.2">PB0_24V_OCP_C1</text>
<text x="219.8" y="102.5">PC1_AD11_24V_1</text>
<text x="219.8" y="105.2">PA4_AD4_24V_2</text>
<text x="234.5" y="103.2">PC1_AD11_24V_1</text>
<text x="234.5" y="105.9">PA4_AD4_24V_2</text>
<text x="247.5" y="103.2">[6]</text>
<text x="247.5" y="105.9">[6]</text>
<text x="15.4" y="112.1">PD2_24V_OCP_RST</text>
<text x="46.9" y="113.5">PB1_24V_OCP_C2</text>
<text x="219.8" y="113.5">CANH_485A</text>
<text x="219.8" y="116.2">CANL_485B</text>
<text x="234.9" y="117">CANL_485B</text>
<text x="234.9" y="114.3">CANH_485A</text>
<text x="247.5" y="116.9">[6]</text>
<text x="247.5" y="114.2">[6]</text>
<text x="74.1" y="125.7">24V Regulated Out</text>
<text x="219.8" y="123.1">PC12_24V_OCP_CS</text>
<text x="219.8" y="124.4">PB13_24V_OCP_SCK</text>
<text x="219.8" y="125.8">PB15_24V_OCP_MOSI</text>
<text x="234.9" y="123.9">PC12_24V_OCP_CS</text>
<text x="234.9" y="125.3">PB13_24V_OCP_SCK [6]</text>
<text x="247.5" y="123.7">[6,9]</text>
<text x="219.8" y="127.2">PC12_24V_OCP_CS</text>
<text x="219.8" y="128.5">PD2_24V_OCP_RST</text>
<text x="234.9" y="126.6">PB15_24V_OCP_MOSI[6]</text>
<text x="234.9" y="128">PC12_24V_OCP_CS</text>
<text x="234.9" y="129.4">PD2_24V_OCP_RST</text>
<text x="247.5" y="127.9">[6,9]</text>
<text x="247.5" y="129.2">[6]</text>
<text x="161.9" y="134.2">VDD</text>
<text x="219.8" y="136.8">PB1_24V_OCP_C2</text>
<text x="219.8" y="135.4">PB0_24V_OCP_C1</text>
<text x="234.7" y="136.4">PB0_24V_OCP_C1</text>
<text x="234.7" y="137.7">PB1_24V_OCP_C2</text>
<text x="247.5" y="136.1">[6]</text>
<text x="247.5" y="137.5">[6]</text>
<text x="164.4" y="140.9">PA4_AD4_24V_2</text>
<text x="219.8" y="143.6">PC7_24V_2_EN</text>
<text x="219.8" y="142.3">PC6_24V_1_EN</text>
<text x="234.9" y="143.1">PC6_24V_1_EN</text>
<text x="247.5" y="143">[6]</text>
<text x="219.8" y="147.8">PC11_24V_1_OCP_STA</text>
<text x="219.8" y="149.1">PC10_24V_2_OCP_STA</text>
<text x="234.9" y="144.5">PC7_24V_2_EN</text>
<text x="234.9" y="148.6">PC11_24V_1_OCP_STA [6]</text>
<text x="234.9" y="149.9">PC10_24V_2_OCP_STA [6]</text>
<text x="247.5" y="144.3">[6]</text>
<text x="107.3" y="164.2">PC7_24V_2_EN</text>
<text x="151.2" y="171.1">PC10_24V_2_OCP_STA</text>
</g>
<g font-size="1.2" fill="#000080">
<text x="93.3" y="57.4">T186</text>
<text x="107" y="58">R31</text>
<text x="127.6" y="55.4">Q6</text>
<text x="127.6" y="57.1">IPD90P04P4</text>
<text x="145.4" y="57.4">T238</text>
<text x="107" y="63.7">0.02</text>
<text x="119.7" y="64.2">R3</text>
<text x="120.6" y="65.9">10k</text>
<text x="146.8" y="64.2">R44</text>
<text x="146.8" y="65.6">100k</text>
<text x="131.7" y="68.3">T225</text>
<text x="137.2" y="71.1">D11</text>
<text x="148.2" y="68.3">T165</text>
<text x="160.5" y="71.1">Q18</text>
<text x="183.8" y="71.1">TB1</text>
<text x="107" y="75.2">T192</text>
<text x="121.6" y="75.2">R18</text>
<text x="121.6" y="76.8">100k</text>
<text x="131.2" y="72.5">R4</text>
<text x="131.2" y="74.1">10k</text>
<text x="131.7" y="77.9">T223</text>
<text x="134.5" y="72.5">SMBJ33A</text>
<text x="146.8" y="72.5">R45</text>
<text x="146.8" y="73.8">10k</text>
<text x="153.7" y="73.8">C11</text>
<text x="153.7" y="75.2">100nF/50V</text>
<text x="160.5" y="72.5">BAT54S</text>
<text x="183.8" y="72.5">4x1</text>
<text x="75.5" y="83.1">1k</text>
<text x="78.2" y="83.4">T183</text>
<text x="85.1" y="82.7">U1</text>
<text x="130.2" y="80.7">Q2</text>
<text x="130.2" y="81.9">MMBT5551</text>
<text x="153.7" y="81.4">R24</text>
<text x="60.1" y="88.9">C5</text>
<text x="67" y="88.9">C8</text>
<text x="75.5" y="84.5">R35</text>
<text x="131.7" y="86.2">T209</text>
<text x="142.7" y="87.5">T208</text>
<text x="153.7" y="87">100k</text>
<text x="59.6" y="90.3">100nF/50V</text>
<text x="66.4" y="90.3">100nF/50V</text>
<text x="85.1" y="92.5">INA200</text>
<text x="101.5" y="90.3">T201</text>
<text x="107" y="94.4">D13 MBR0540</text>
<text x="122.1" y="91.7">T200</text>
<text x="130.3" y="91.7">D9</text>
<text x="133.1" y="91.7">MBR0540</text>
<text x="141.3" y="90.3">T196</text>
<text x="148.2" y="95.8">Q11</text>
<text x="148.2" y="94.4">Yellow LED8</text>
<text x="157.8" y="90.3">R23</text>
<text x="157.8" y="93">T217</text>
<text x="163.3" y="90.3">1k</text>
<text x="82.3" y="101.3">T177</text>
<text x="101" y="99.9">R17</text>
<text x="101" y="101.5">1k</text>
<text x="148.2" y="97">MMBT5551</text>
<text x="9.6" y="106.7">T152</text>
<text x="9.6" y="105.4">T164</text>
<text x="30.2" y="103.3">U3</text>
<text x="65.9" y="102.6">T84</text>
<text x="81" y="104">C7</text>
<text x="81" y="105.4">100nF/50V</text>
<text x="9.6" y="112.2">T101</text>
<text x="9.6" y="108.1">T136</text>
<text x="20.6" y="121.8">C13</text>
<text x="20.6" y="123.2">100nF/50V</text>
<text x="30.2" y="122.6">MCP42100</text>
<text x="129" y="124">Q7</text>
<text x="129" y="125.7">IPD90P04P4</text>
<text x="160.5" y="124.6">T178</text>
<text x="108.4" y="126.6">R32</text>
<text x="108.4" y="132.2">0.02</text>
<text x="121" y="132.8">R5</text>
<text x="122" y="134.5">10k</text>
<text x="133.1" y="136.9">T229</text>
<text x="149.5" y="136.9">R47</text>
<text x="156.4" y="136.9">T98</text>
<text x="108.4" y="142.4">T194</text>
<text x="122.9" y="143.8">R20</text>
<text x="132.5" y="141">R6</text>
<text x="132.5" y="142.7">10k</text>
<text x="135.8" y="142.4">SMBJ33A</text>
<text x="138.6" y="141">D12</text>
<text x="149.5" y="143.8">R46</text>
<text x="149.5" y="138.3">100k</text>
<text x="156.4" y="143.8">C12</text>
<text x="164.6" y="142.4">Q19</text>
<text x="164.6" y="143.8">BAT54S</text>
<text x="185.2" y="139.7">TB2</text>
<text x="185.2" y="141">4x1</text>
<text x="122.9" y="145.4">100k</text>
<text x="131.6" y="149.3">Q3</text>
<text x="133.1" y="146.5">T215</text>
<text x="149.5" y="145.1">10k</text>
<text x="156.4" y="145.1">100nF/50V</text>
<text x="76.9" y="153.1">R36</text>
<text x="76.9" y="151.7">1k</text>
<text x="79.6" y="152">T185</text>
<text x="86.5" y="151.3">U2</text>
<text x="131.6" y="150.5">MMBT5551</text>
<text x="155" y="154.1">R26</text>
<text x="67.2" y="157.5">C6</text>
<text x="67.2" y="158.9">100nF/50V</text>
<text x="74.1" y="157.5">C10</text>
<text x="74.1" y="158.9">100nF/50V</text>
<text x="86.5" y="161.1">INA200</text>
<text x="102.9" y="158.9">T146</text>
<text x="123.5" y="160.2">T206</text>
<text x="130.3" y="158.9">T224</text>
<text x="131.7" y="160.2">D10 MBR0540</text>
<text x="144.1" y="160.2">T199</text>
<text x="149.5" y="160.9">LED9</text>
<text x="155" y="159.7">100k</text>
<text x="82.3" y="167.1">C9</text>
<text x="108.4" y="163">D14 MBR0540</text>
<text x="142.7" y="163">T221</text>
<text x="149.5" y="166.5">Yellow</text>
<text x="159.1" y="163">R25</text>
<text x="159.1" y="165.7">T210</text>
<text x="164.6" y="163">1k</text>
<text x="72.7" y="168.5">T172</text>
<text x="81" y="172.6">T182</text>
<text x="82.3" y="168.5">100nF/50V</text>
<text x="102.4" y="168.5">R19</text>
<text x="102.4" y="170.1">1k</text>
<text x="149.5" y="168.5">Q14</text>
<text x="149.5" y="169.7">MMBT5551</text>
</g>
<g font-size="1.2" fill="#00f">
<text x="129.3" y="63" transform="rotate(90 129.3 63)">P</text>
<text x="130.7" y="131.6" transform="rotate(90 130.7 131.6)">P</text>
<text x="104.3" y="171">Reset 引脚上电低电平，关断输出，高电平时24V输出，过流关断</text>
</g>
<g font-size="1.2" fill="#004080">
<text x="85.8" y="85.6">Vs</text>
<text x="85.8" y="87">OUT</text>
<text x="85.8" y="88.3">CMPin</text>
<text x="85.8" y="89.7">GND</text>
<text x="91" y="88.3">CMPout</text>
<text x="91.2" y="89.7">RESET</text>
<text x="92.9" y="85.6">Vin+</text>
<text x="93.2" y="87">Vin-</text>
<text x="30.9" y="106.2">CS</text>
<text x="30.9" y="107.6">SCK</text>
<text x="38.2" y="106.2">PA0</text>
<text x="30.9" y="108.9">SI</text>
<text x="30.9" y="113.1">RST</text>
<text x="30.9" y="110.3">SO</text>
<text x="37.8" y="108.9">PW0</text>
<text x="38.2" y="111.7">PB0</text>
<text x="30.9" y="119.9">VSS</text>
<text x="30.9" y="114.4">SHDN</text>
<text x="30.9" y="118.5">VDD</text>
<text x="37.8" y="117.2">PW1</text>
<text x="38.2" y="119.9">PB1</text>
<text x="38.2" y="114.4">PA1</text>
<text x="87.1" y="154.2">Vs</text>
<text x="87.1" y="155.6">OUT</text>
<text x="94.3" y="154.2">Vin+</text>
<text x="94.6" y="155.6">Vin-</text>
<text x="87.1" y="156.9">CMPin</text>
<text x="87.1" y="158.3">GND</text>
<text x="92.3" y="156.9">CMPout</text>
<text x="92.6" y="158.3">RESET</text>
</g>
<g font-size="1">
<text x="28.8" y="1">5</text>
<text x="83.7" y="1">4</text>
<text x="138.6" y="1">3</text>
<text x="193.4" y="1">2</text>
<text x="248.3" y="1">1</text>
<text x=".4" y="28">D</text>
<text x="276.1" y="28">D</text>
<text x=".4" y="79.4">C</text>
<text x="276.1" y="79.4">C</text>
<text x=".4" y="130.9">B</text>
<text x="276.1" y="130.9">B</text>
<text x=".4" y="182.3">A</text>
<text x="276.1" y="182.3">A</text>
<text x="28.8" y="208.2">5</text>
<text x="83.7" y="208.2">4</text>
<text x="138.6" y="208.2">3</text>
<text x="193.4" y="208.2">2</text>
<text x="248.3" y="208.2">1</text>
</g>
</svg>
